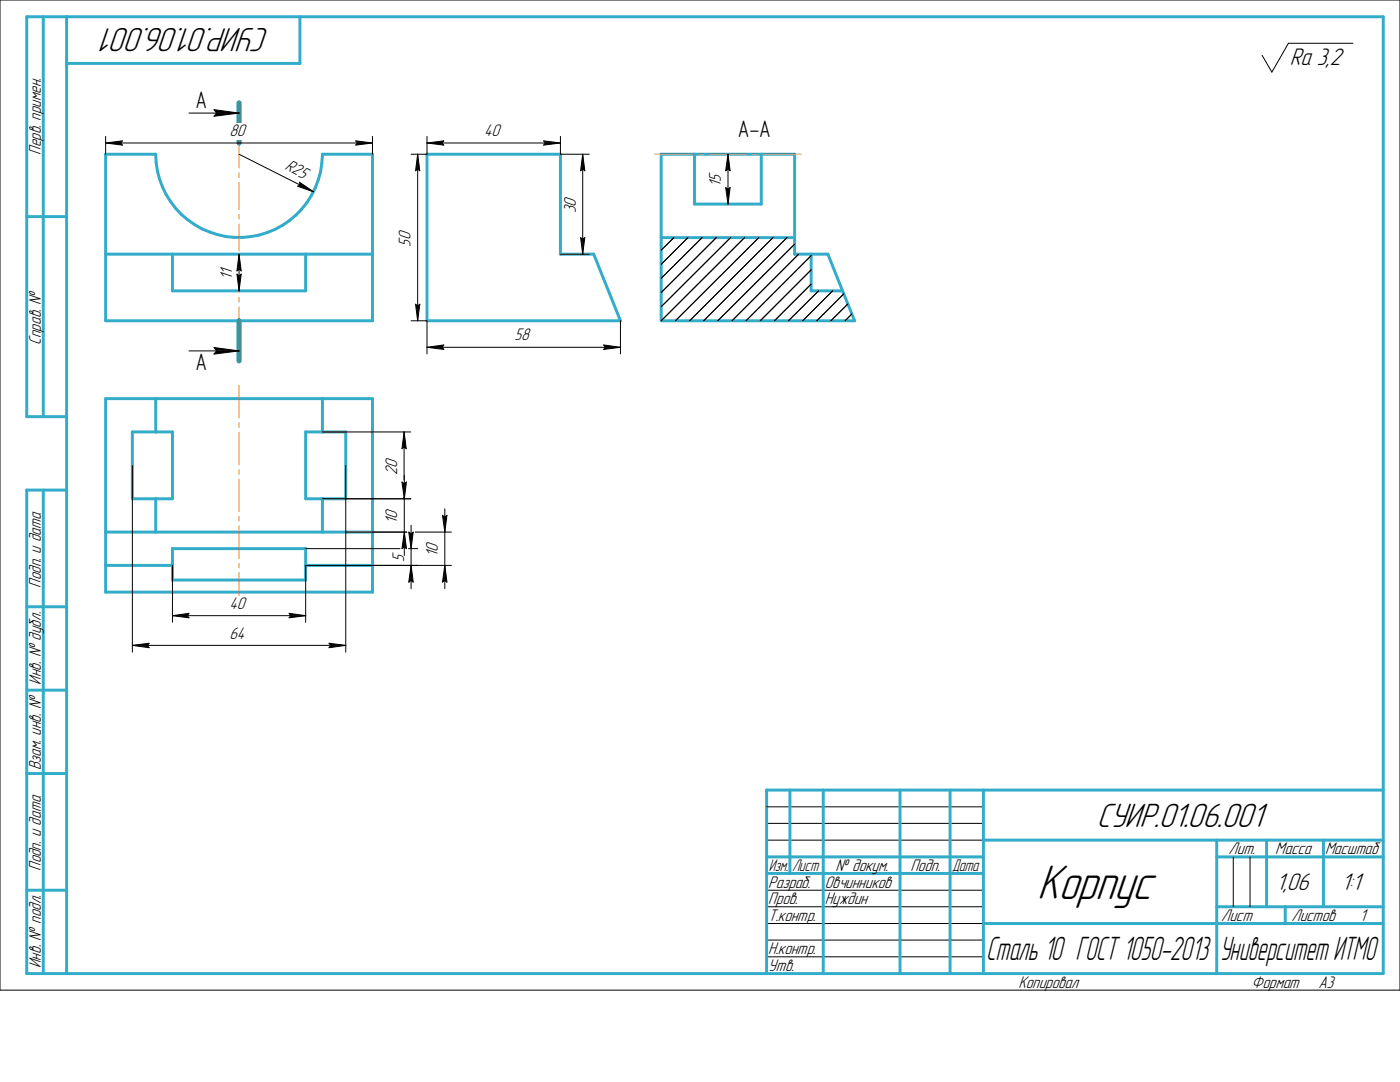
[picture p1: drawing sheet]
<svg xmlns="http://www.w3.org/2000/svg" width="279mm" height="216mm" viewBox="0 0 279 216" stroke-linecap="round" stroke-linejoin="round" font-family="sans-serif">
<path d="M270 8.6h-12.9l-3.3 5.8-1.9-3.4M85.2 27.2v3.6h-3.2M111.8 27.2v3.6h5.8M111.8 50.7h5.8M82 64h3.2v6.6M123.8 64v6.6" fill="none" stroke="#000" stroke-width=".2"/>
<path d="M85.2 30.8h26.6v19.9h6.7l5.3 13.3h-38.6z" fill="none" stroke="#33acca" stroke-width=".59"/>
<g fill="#fff">
<path d="M96.6 24.6h3.8v3.3h-3.8z"/>
<path d="M85.2 27.8h3.7v1.5h-3.7z"/>
</g>
<path d="M85.2 28.5l3.4-.4-.4 .4 .4 .5z" fill="none" stroke="#000" stroke-width=".2"/>
<path d="M85.6 28.3h3" fill="none" stroke="#000" stroke-width=".38"/>
<path d="M85.2 28.7h3.4" fill="none" stroke="#000" stroke-width=".42"/>
<path d="M108.2 27.8h3.6v1.5h-3.6z" fill="#fff"/>
<path d="M85.2 28.5h26.6M108.5 28.1l3.3 .4-3.3 .5 .3-.5z" fill="none" stroke="#000" stroke-width=".2"/>
<path d="M108.5 28.7h3.3" fill="none" stroke="#000" stroke-width=".42"/>
<path d="M108.5 28.3h3" fill="none" stroke="#000" stroke-width=".38"/>
<g fill="#fff">
<path d="M102.7 65.3h3.6v3.3h-3.6z"/>
<path d="M85.2 68.5h3.7v1.6h-3.7z"/>
</g>
<path d="M85.2 69.3l3.4-.5-.4 .5 .4 .4z" fill="none" stroke="#000" stroke-width=".2"/>
<path d="M85.2 69.5h3.4M85.6 69.1h3" fill="none" stroke="#000" stroke-width=".42"/>
<path d="M120.1 68.5h3.7v1.6h-3.7z" fill="#fff"/>
<path d="M85.2 69.3h38.6M120.5 68.8l3.3 .5-3.3 .4 .3-.4z" fill="none" stroke="#000" stroke-width=".2"/>
<path d="M120.5 69.5h3.3M120.5 69.1h3" fill="none" stroke="#000" stroke-width=".42"/>
<g fill="#fff">
<path d="M112.3 38.9h3.3v3.6h-3.3z"/>
<path d="M115.5 30.8h1.6v3.6h-1.6z"/>
</g>
<path d="M116.3 30.8l.4 3.3-.4-.4-.4 .4z" fill="none" stroke="#000" stroke-width=".2"/>
<path d="M116.5 30.8v3.3" fill="none" stroke="#000" stroke-width=".42"/>
<path d="M116.1 31.1v3" fill="none" stroke="#000" stroke-width=".38"/>
<path d="M115.5 47.1h1.6v3.6h-1.6z" fill="#fff"/>
<path d="M116.3 30.8v19.9M115.9 47.4l.4 .3 .4-.3-.4 3.3z" fill="none" stroke="#000" stroke-width=".2"/>
<path d="M116.1 47.5v2.9" fill="none" stroke="#000" stroke-width=".38"/>
<path d="M116.5 47.5v3.2" fill="none" stroke="#000" stroke-width=".42"/>
<g fill="#fff">
<path d="M79.4 45.6h3.3v3.6h-3.3z"/>
<path d="M82.6 30.8h1.6v3.6h-1.6z"/>
</g>
<path d="M83.4 30.8l.4 3.3-.4-.4-.5 .4z" fill="none" stroke="#000" stroke-width=".2"/>
<path d="M83.6 30.8v3.3" fill="none" stroke="#000" stroke-width=".42"/>
<path d="M83.2 31.1v3" fill="none" stroke="#000" stroke-width=".38"/>
<path d="M82.5 60.4h1.7v3.6h-1.7z" fill="#fff"/>
<path d="M21.1 27.2v3.6M74.3 27.2v3.6M83.4 30.8v33.2M82.9 60.7l.5 .3 .4-.3-.4 3.3z" fill="none" stroke="#000" stroke-width=".2"/>
<path d="M83.2 60.7v3" fill="none" stroke="#000" stroke-width=".38"/>
<path d="M83.6 60.7v3.3" fill="none" stroke="#000" stroke-width=".42"/>
<path d="M21.1 30.8h10a16.6 16.6 0 0 0 16.6 16.6 16.6 16.6 0 0 0 16.6-16.6h10v33.2h-53.2zM21.1 50.7h53.2M34.4 50.7v7.3h26.6v-7.3" fill="none" stroke="#33acca" stroke-width=".59"/>
<path d="M47.7 28.1v5.4M47.7 34.5v.9M47.7 36.4v5.4M47.7 42.8v.9M47.7 44.7v5.4M47.7 51.1v.9M47.7 53v5.4M47.7 59.4v.9M47.7 61.3v5.4" fill="none" stroke="#ff8000" stroke-width=".2"/>
<path d="M47.7 20.5v8M47.7 64v8" fill="none" stroke="#009696" stroke-width="1"/>
<g fill="#fff">
<path d="M45.8 24.6h3.8v3.3h-3.8z"/>
<path d="M21.1 27.8h3.7v1.5h-3.7z"/>
</g>
<path d="M21.1 28.5l3.3-.4-.3 .4 .3 .5z" fill="none" stroke="#000" stroke-width=".2"/>
<path d="M21.4 28.3h3" fill="none" stroke="#000" stroke-width=".38"/>
<path d="M21.1 28.7h3.3" fill="none" stroke="#000" stroke-width=".42"/>
<path d="M70.7 27.8h3.6v1.5h-3.6z" fill="#fff"/>
<path d="M21.1 28.5h53.2M71 28.1l3.3 .4-3.3 .5 .3-.5z" fill="none" stroke="#000" stroke-width=".2"/>
<path d="M71 28.7h3.3" fill="none" stroke="#000" stroke-width=".42"/>
<path d="M71 28.3h3" fill="none" stroke="#000" stroke-width=".38"/>
<path d="M58.9 35.9h3.7v2.4h-3.7z" fill="#fff"/>
<path d="M47.7 30.8l14.9 7.5M59.8 36.4l2.8 1.9-3.2-1.1 .5-.3z" fill="none" stroke="#000" stroke-width=".2"/>
<path d="M59.4 37h3v1.2h-3zM59.8 36.4h2.7v1.9h-2.7z" fill="#000"/>
<g fill="#fff">
<path d="M56.4 31.5h6v5.2h-6z"/>
<path d="M43.7 53h3.3v2.8h-3.3z"/>
<path d="M46.9 50.8h1.6v3.6h-1.6z"/>
</g>
<path d="M47.7 50.7l.4 3.4-.4-.4-.4 .4z" fill="none" stroke="#000" stroke-width=".2"/>
<path d="M47.9 50.8v3.3" fill="none" stroke="#000" stroke-width=".42"/>
<path d="M47.5 51.1v3" fill="none" stroke="#000" stroke-width=".38"/>
<path d="M46.9 54.4h1.6v3.6h-1.6z" fill="#fff"/>
<path d="M47.3 54.7l.4 .3 .4-.3-.4 3.3zM47.7 50.7v7.3" fill="none" stroke="#000" stroke-width=".2"/>
<path d="M47.5 54.7v3" fill="none" stroke="#000" stroke-width=".38"/>
<path d="M47.9 54.7v3.3" fill="none" stroke="#000" stroke-width=".42"/>
<g fill="#fff">
<path d="M39 17.8h2.4v4.8h-2.4z"/>
<path d="M39 70h2.4v4.8h-2.4z"/>
<path d="M42.4 21.5h5.3v2.1h-5.3z"/>
</g>
<path d="M37.7 22.6h10M42.7 21.9l5 .7-5 .6 .5-.6z" fill="none" stroke="#000" stroke-width=".2"/>
<path d="M42.8 22.6h4.9v.6h-4.9zM42.8 21.9h4.6v.7h-4.6z" fill="#000"/>
<path d="M42.4 69h5.3v2h-5.3z" fill="#fff"/>
<path d="M37.7 70h10M42.7 69.3l5 .7-5 .7 .5-.7zM26.4 92.9v37.2M64.3 86.2h17.7M64.3 99.5h17.7M69 92.9v37.2M34.4 112.8v11.4M61 109.5h22.4M69 106.2h21.1M90.1 112.8h-29.1v11.4" fill="none" stroke="#000" stroke-width=".2"/>
<path d="M42.8 70h4.9v.7h-4.9zM42.8 69.4h4.6v.6h-4.6z" fill="#000"/>
<path d="M21.1 79.5h53.2v38.7h-53.2zM31.1 79.5v6.7M64.3 79.5v6.7M26.4 86.2h8v13.3h-8zM31.1 99.5v6.7M61 86.2h8v13.3h-8zM64.3 99.5v6.7M21.1 106.2h53.2M21.1 112.8h13.3M34.4 109.5h26.6v6.2h-26.6zM61 112.8h13.3" fill="none" stroke="#33acca" stroke-width=".59"/>
<path d="M47.7 76.9v6.5M47.7 84.4v.9M47.7 86.2v6.6M47.7 93.7v.9M47.7 95.6v6.5M47.7 103.1v.9M47.7 104.9v6.6M47.7 112.4v.9M47.7 114.3v6.5" fill="none" stroke="#ff8000" stroke-width=".2"/>
<g fill="#fff">
<path d="M45.8 118.9h3.8v3.3h-3.8z"/>
<path d="M34.4 122h3.7v1.7h-3.7z"/>
</g>
<path d="M34.4 122.9l3.3-.5-.3 .5 .3 .4z" fill="none" stroke="#000" stroke-width=".2"/>
<path d="M34.4 123.1h3.3M34.8 122.6h2.9" fill="none" stroke="#000" stroke-width=".42"/>
<path d="M57.4 122h3.6v1.7h-3.6z" fill="#fff"/>
<path d="M34.4 122.9h26.6M57.7 122.4l3.3 .5-3.3 .4 .3-.4z" fill="none" stroke="#000" stroke-width=".2"/>
<path d="M57.7 123.1h3.3M57.7 122.6h3" fill="none" stroke="#000" stroke-width=".42"/>
<g fill="#fff">
<path d="M84.8 107.8h3.3v3.4h-3.3z"/>
<path d="M88 102.5h1.6v3.7h-1.6z"/>
</g>
<path d="M88.3 102.8l.5 .4 .4-.4-.4 3.4zM88.8 101.5v4.7" fill="none" stroke="#000" stroke-width=".2"/>
<path d="M88.6 102.9v3M89 102.9v3.3" fill="none" stroke="#000" stroke-width=".42"/>
<path d="M88 112.9h1.6v3.6h-1.6z" fill="#fff"/>
<path d="M88.8 112.8l.4 3.4-.4-.4-.5 .4zM88.8 106.2v11.3" fill="none" stroke="#000" stroke-width=".2"/>
<path d="M88.6 113.2v3M89 112.9v3.3" fill="none" stroke="#000" stroke-width=".42"/>
<g fill="#fff">
<path d="M78 110.1h3.4v2.1h-3.4z"/>
<path d="M81.2 105.8h1.6v3.7h-1.6z"/>
</g>
<path d="M81.6 106.2l.4 .3 .5-.3-.5 3.3zM82 104.8v4.7" fill="none" stroke="#000" stroke-width=".2"/>
<path d="M81.8 106.2v3M82.3 106.2v3.3" fill="none" stroke="#000" stroke-width=".42"/>
<path d="M81.2 112.9h1.6v3.6h-1.6z" fill="#fff"/>
<path d="M82 112.8l.5 3.4-.5-.4-.4 .4zM82 109.5v8" fill="none" stroke="#000" stroke-width=".2"/>
<path d="M81.8 113.2v3M82.3 112.9v3.3" fill="none" stroke="#000" stroke-width=".42"/>
<g fill="#fff">
<path d="M45.8 124.8h3.8v3.3h-3.8z"/>
<path d="M26.4 128h3.7v1.6h-3.7z"/>
</g>
<path d="M26.4 128.8l3.4-.4-.4 .4 .4 .4z" fill="none" stroke="#000" stroke-width=".2"/>
<path d="M26.8 128.6h3" fill="none" stroke="#000" stroke-width=".38"/>
<path d="M26.4 128.8h3.4v.4h-3.4z" fill="#000"/>
<path d="M65.3 128h3.7v1.6h-3.7z" fill="#fff"/>
<path d="M26.4 128.8h42.6M65.7 128.4l3.3 .4-3.3 .4 .3-.4z" fill="none" stroke="#000" stroke-width=".2"/>
<path d="M65.7 128.8h3.3v.4h-3.3z" fill="#000"/>
<path d="M65.7 128.6h3" fill="none" stroke="#000" stroke-width=".38"/>
<g fill="#fff">
<path d="M76.7 91h3.3v3.7h-3.3z"/>
<path d="M79.9 86.2h1.5v3.7h-1.5z"/>
</g>
<path d="M80.6 86.2l.5 3.3-.5-.3-.4 .3z" fill="none" stroke="#000" stroke-width=".2"/>
<path d="M80.9 86.2v3.3" fill="none" stroke="#000" stroke-width=".42"/>
<path d="M80.5 86.5v3" fill="none" stroke="#000" stroke-width=".38"/>
<path d="M79.8 95.8h1.6v3.7h-1.6z" fill="#fff"/>
<path d="M80.2 96.2l.4 .3 .5-.3-.5 3.3zM80.6 86.2v13.3" fill="none" stroke="#000" stroke-width=".2"/>
<path d="M80.5 96.2v3" fill="none" stroke="#000" stroke-width=".38"/>
<path d="M80.9 96.2v3.3" fill="none" stroke="#000" stroke-width=".42"/>
<g fill="#fff">
<path d="M76.7 101.2h3.3v3.3h-3.3z"/>
<path d="M79.8 95.8h1.7v3.7h-1.7z"/>
</g>
<path d="M80.2 96.2l.5 .3 .4-.3-.4 3.3zM80.7 94.9v4.6" fill="none" stroke="#000" stroke-width=".2"/>
<path d="M80.5 96.2v3M80.9 96.2v3.3" fill="none" stroke="#000" stroke-width=".42"/>
<path d="M79.9 106.2h1.6v3.6h-1.6z" fill="#fff"/>
<g fill="none" stroke="#000" stroke-width=".2">
<path d="M134.5 47.4l-2.5 2.5M137.3 47.4l-5.3 5.3M140.1 47.4l-8.1 8.1M143 47.4l-11 11M145.8 47.4l-13.8 13.8M148.6 47.4l-16.6 16.6M151.4 47.4l-16.6 16.6M154.3 47.4l-16.7 16.6M157.1 47.4l-16.7 16.6M158.6 48.7l-15.3 15.3M159.4 50.7l-13.3 13.3M161.9 56.7l-7.3 7.3"/>
<path d="M161.9 53.8l-10.2 10.2M161.9 51l-13 13M163.4 58l-6 6M166.2 58l-6 6M168.4 58.6l-5.4 5.4M169.2 60.7l-3.4 3.3M170 62.7l-1.3 1.3M80.7 99.5v11.3M80.7 106.2l.4 3.3-.4-.3-.5 .3z"/>
</g>
<path d="M80.5 106.5v3M80.9 106.2v3.3" fill="none" stroke="#000" stroke-width=".42"/>
<path d="M132 30.8h26.6v19.9h6.6l5.4 13.3h-38.6zM138.6 30.8v9.9h13.3v-9.9M132 47.4h26.6M161.9 50.7v7.3h6.2" fill="none" stroke="#33acca" stroke-width=".59"/>
<path d="M130.6 30.8h7.7M139.3 30.8h1.1M141.4 30.8h7.7M150.1 30.8h1.1M152.2 30.8h7.7" fill="none" stroke="#ff8000" stroke-width=".2"/>
<g fill="#fff">
<path d="M147.3 23.7h6.6v4.7h-6.6z"/>
<path d="M141.3 34.2h3.3v3.1h-3.3z"/>
<path d="M144.5 30.8h1.6v3.6h-1.6z"/>
</g>
<path d="M145.3 30.8l.4 3.3-.4-.4-.5 .4z" fill="none" stroke="#000" stroke-width=".2"/>
<path d="M145.1 31.1v3M145.5 30.8v3.3" fill="none" stroke="#000" stroke-width=".42"/>
<path d="M144.4 37.1h1.7v3.6h-1.7z" fill="#fff"/>
<g fill="none" stroke="#000" stroke-width=".2">
<path d="M0 0h279.4v197.6h-279.4zM144.8 37.4l.5 .4 .4-.4-.4 3.3zM145.3 30.8v9.9M153 164.3h43.3M153 167.6h43.3M153 177.6h43.3M153 161h43.3M246.1 171v9.9M249.5 171v9.9M153 180.9h43.3M153 184.3h43.3M153 187.6h43.3"/>
<path d="M153 190.9h43.3"/>
</g>
<path d="M145.1 37.5v2.9M145.5 37.5v3.2" fill="none" stroke="#000" stroke-width=".42"/>
<g fill="none" stroke="#33acca" stroke-width=".59">
<path d="M8.6 3.3v79.8M13.3 3.3v191M59.9 3.3v9.4h-46.6M5.3 43.2h8M8.6 97.8v96.5M13.3 83.1h-8v-79.8h270.8v191h-270.8v-96.5h8M5.3 137.7h8M5.3 121.1h8M5.3 154.3h8M157.6 157.6v16.7M164.3 157.6v36.7M179.6 157.6v36.7"/>
<path d="M189.6 157.6v36.7M196.3 157.6v36.7M276.1 157.6h-123.1v36.7M5.3 177.6h8M153 171h43.3M153 174.3h43.3M196.3 167.6h79.8M242.8 167.6v26.7M242.8 171h33.3M252.8 167.6v13.3M264.1 167.6v13.3M196.3 184.3h79.8"/>
<path d="M242.8 180.9h33.3M256.5 180.9v3.4"/>
</g>
<text font-size="10.2" x="207" y="179.3">Корпус</text>
<g font-size="7.1">
<text x="53.8" y="5.6" transform="rotate(-180 53.8 5.6)">СУИР.01.06.001</text>
<text x="218.9" y="165">СУИР.01.06.001</text>
</g>
<g font-size="6.9">
<text x="196.8" y="191.6">Сталь 10 ГОСТ 1050-2013</text>
<text x="243.4" y="191.6">Университет ИТМО</text>
</g>
<g font-size="5.1">
<text x="257.4" y="13">Ra 3,2</text>
<text x="254.7" y="177.6">1,06</text>
<text x="267.7" y="177.6">1:1</text>
</g>
<g font-size="4.8">
<text x="39" y="21.5">А</text>
<text x="147.3" y="27.4">А-А</text>
<text x="39" y="73.7">А</text>
</g>
<g font-size="3.5">
<text x="45.8" y="27.2">80</text>
<text x="96.6" y="27.2">40</text>
<text x="8.2" y="30.9" transform="rotate(-90 8.2 30.9)">Перв. примен.</text>
<text x="56.7" y="33.8" transform="rotate(27 56.7 33.8)">R25</text>
<text x="143.9" y="37.3" transform="rotate(-90 143.9 37.3)">15</text>
<text x="114.9" y="42.5" transform="rotate(-90 114.9 42.5)">30</text>
<text x="82" y="49.2" transform="rotate(-90 82 49.2)">50</text>
<text x="46.3" y="55.8" transform="rotate(-90 46.3 55.8)">11</text>
<text x="8.2" y="68.7" transform="rotate(-90 8.2 68.7)">Справ. №</text>
<text x="102.7" y="67.9">58</text>
<text x="79.2" y="94.7" transform="rotate(-90 79.2 94.7)">20</text>
<text x="79.3" y="104.5" transform="rotate(-90 79.3 104.5)">10</text>
<text x="80.6" y="112.2" transform="rotate(-90 80.6 112.2)">5</text>
<text x="87.4" y="111.2" transform="rotate(-90 87.4 111.2)">10</text>
<text x="8.2" y="117.3" transform="rotate(-90 8.2 117.3)">Подп. и дата</text>
<text x="45.8" y="121.5">40</text>
<text x="45.8" y="127.4">64</text>
<text x="8.2" y="136.6" transform="rotate(-90 8.2 136.6)">Инв. № дубл.</text>
<text x="8.2" y="153.7" transform="rotate(-90 8.2 153.7)">Взам. инв. №</text>
<text x="8.2" y="173.8" transform="rotate(-90 8.2 173.8)">Подп. и дата</text>
<text x="153.4" y="173.8">Изм.</text>
<text x="158.1" y="173.8">Лист</text>
<text x="166.8" y="173.8">№ докум.</text>
<text x="181.7" y="173.8">Подп.</text>
<text x="190" y="173.8">Дата</text>
<text x="245.2" y="170.5">Лит.</text>
<text x="254.5" y="170.5">Масса</text>
<text x="264.5" y="170.5">Масштаб</text>
<text x="153.3" y="177.1">Разраб.</text>
<text x="164.6" y="177.1">Овчинников</text>
<text x="153.3" y="180.5">Пров.</text>
<text x="153.3" y="183.8">Т.контр.</text>
<text x="164.6" y="180.5">Нуждин</text>
<text x="243.7" y="183.8">Лист</text>
<text x="257.7" y="183.8">Листов</text>
<text x="271.4" y="183.8">1</text>
<text x="153.3" y="190.5">Н.контр.</text>
<text x="8.2" y="193.1" transform="rotate(-90 8.2 193.1)">Инв. № подл.</text>
<text x="153.3" y="193.8">Утв.</text>
<text x="203.2" y="197.1">Копировал</text>
<text x="249.8" y="197.1">Формат</text>
<text x="263.1" y="197.1">A3</text>
</g>
</svg>
